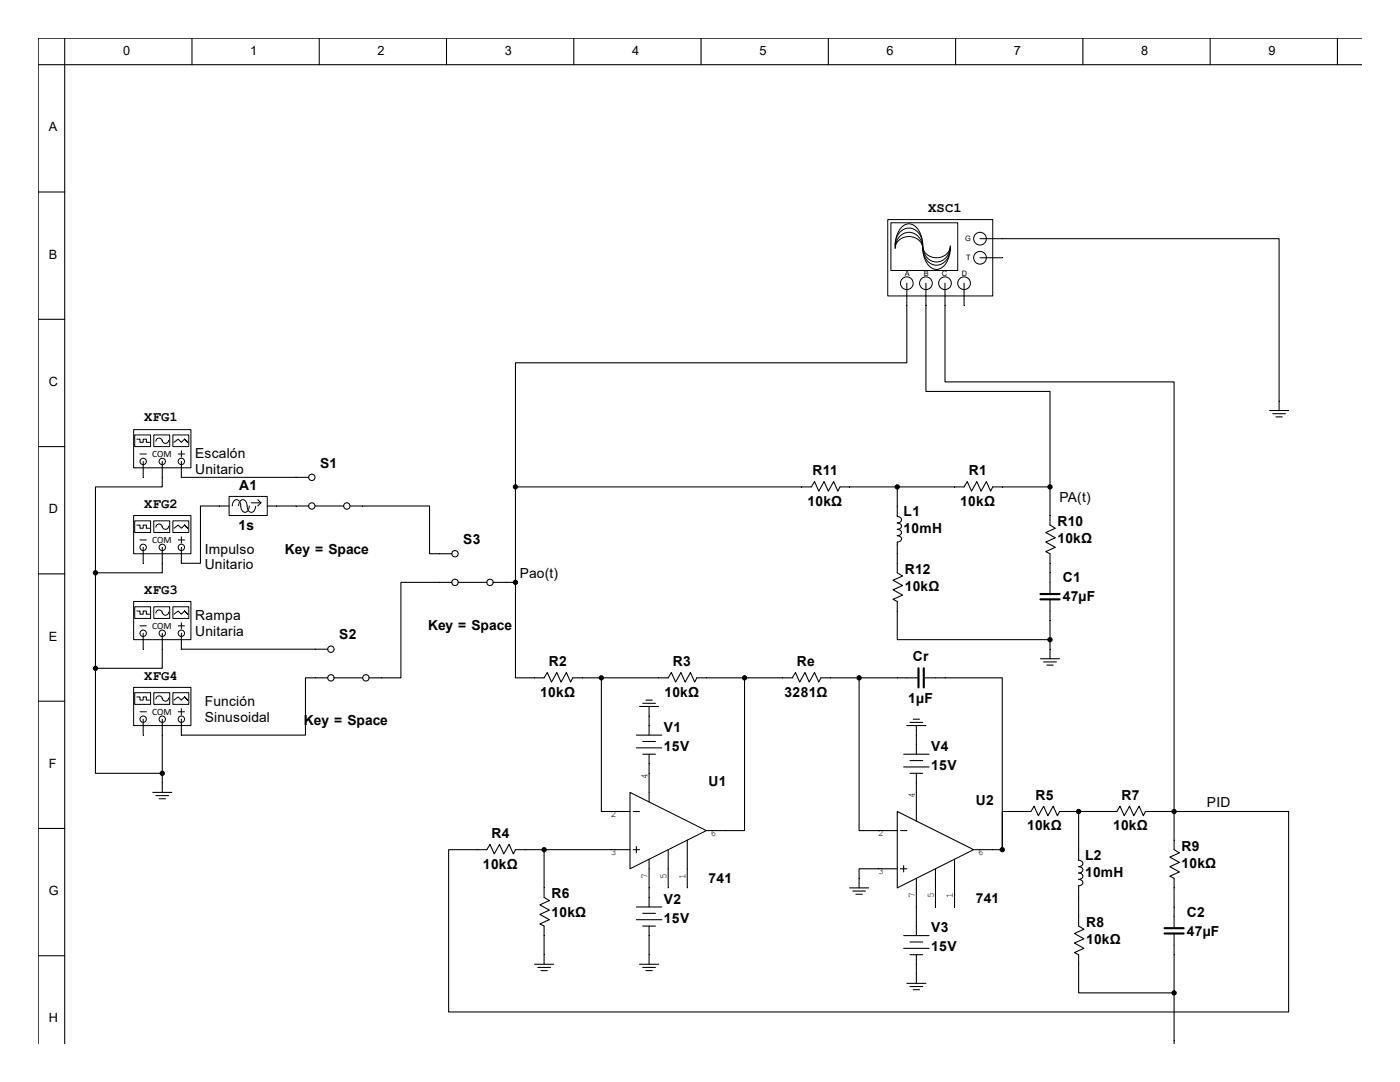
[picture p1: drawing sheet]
<svg xmlns="http://www.w3.org/2000/svg" width="279mm" height="216mm" viewBox="0 0 279 216" stroke-linecap="round" stroke-linejoin="round" font-family="sans-serif">
<g fill="none" stroke="#000" stroke-width=".21">
<path d="M7.6 12.9h264.2M12.9 7.6v200.7M38.3 7.6v5.3M63.7 7.6v5.3M89.1 7.6v5.3M114.5 7.6v5.3M139.9 7.6v5.3M165.3 7.6v5.3M190.7 7.6v5.3M216.1 7.6v5.3M241.5 7.6v5.3M266.9 7.6v5.3"/>
<path d="M271.8 7.6h-264.2v200.7M7.6 38.3h5.3M7.6 63.7h5.3M7.6 89.1h5.3M7.6 114.5h5.3M7.6 139.9h5.3M7.6 165.3h5.3M7.6 190.7h5.3"/>
</g>
<path d="M26.7 85.8h11.4v7.5h-11.4z" fill="#fff"/>
<path d="M26.7 85.7h11.4v7.6h-11.4z" fill="none" stroke="#000" stroke-width=".2"/>
<circle cx="36.2" cy="92.1" r=".64" fill="#fff" stroke="#000" stroke-width=".2"/>
<path d="M36.2 92.1v1.2" fill="none" stroke="#000" stroke-width=".21"/>
<path d="M35.6 90.6h1.2" fill="none" stroke="#000" stroke-width=".2"/>
<circle cx="32.4" cy="92.1" r=".64" fill="#fff" stroke="#000" stroke-width=".2"/>
<path d="M32.4 92.1v1.2" fill="none" stroke="#000" stroke-width=".21"/>
<circle cx="28.6" cy="92.1" r=".64" fill="#fff" stroke="#000" stroke-width=".2"/>
<path d="M27.9 90.6h1.3M36.2 90v1.2" fill="none" stroke="#000" stroke-width=".2"/>
<path d="M28.6 92.1v1.2" fill="none" stroke="#000" stroke-width=".21"/>
<path d="M34.5 86.8h3.2v2.3h-3.2z" fill="#fff"/>
<path d="M34.5 86.8h3.2v2.3h-3.2zM34.7 88.3l.9-.7 .6 .7 .6-.7 .7 .7" fill="none" stroke="#000" stroke-width=".2"/>
<path d="M30.7 86.8h3.2v2.3h-3.2z" fill="#fff"/>
<path d="M30.7 86.8h3.2v2.3h-3.2zM31.1 88.1a.64 .64 0 0 1 .6-.7 .64 .64 0 0 1 .7 .7M32.4 87.8a.64 .64 0 0 0 .6 .7 .64 .64 0 0 0 .7-.7" fill="none" stroke="#000" stroke-width=".2"/>
<path d="M26.9 86.8h3.2v2.3h-3.2z" fill="#fff"/>
<path d="M26.9 86.8h3.2v2.3h-3.2zM27.3 87.6h.6v.7h.7v-.7h.6v.7h.6" fill="none" stroke="#000" stroke-width=".2"/>
<path d="M28.6 93.3v1.9M32.4 93.3v1.9M36.2 93.3v1.9" fill="none" stroke="#000" stroke-width=".21"/>
<path d="M26.7 102.9h11.4v7.6h-11.4z" fill="#fff"/>
<path d="M26.7 102.9h11.4v7.6h-11.4z" fill="none" stroke="#000" stroke-width=".2"/>
<circle cx="36.2" cy="109.2" r=".64" fill="#fff" stroke="#000" stroke-width=".2"/>
<path d="M36.2 109.2v1.3" fill="none" stroke="#000" stroke-width=".21"/>
<path d="M35.6 107.7h1.2" fill="none" stroke="#000" stroke-width=".2"/>
<circle cx="32.4" cy="109.2" r=".64" fill="#fff" stroke="#000" stroke-width=".2"/>
<path d="M32.4 109.2v1.3" fill="none" stroke="#000" stroke-width=".21"/>
<circle cx="28.6" cy="109.2" r=".64" fill="#fff" stroke="#000" stroke-width=".2"/>
<path d="M27.9 107.7h1.3M36.2 107.1v1.3" fill="none" stroke="#000" stroke-width=".2"/>
<path d="M28.6 109.2v1.3" fill="none" stroke="#000" stroke-width=".21"/>
<path d="M34.5 104h3.2v2.3h-3.2z" fill="#fff"/>
<path d="M34.5 103.9h3.2v2.4h-3.2zM34.7 105.4l.9-.6 .6 .6 .6-.6 .7 .6" fill="none" stroke="#000" stroke-width=".2"/>
<path d="M30.7 104h3.2v2.3h-3.2z" fill="#fff"/>
<path d="M30.7 103.9h3.2v2.4h-3.2zM31.1 105.2a.64 .64 0 0 1 .7-.6 .64 .64 0 0 1 .6 .6M32.4 105a.64 .64 0 0 0 .6 .6 .64 .64 0 0 0 .7-.6" fill="none" stroke="#000" stroke-width=".2"/>
<path d="M26.9 104h3.2v2.3h-3.2z" fill="#fff"/>
<path d="M26.9 103.9h3.2v2.4h-3.2zM27.3 104.8h.6v.6h.7v-.6h.6v.6h.6" fill="none" stroke="#000" stroke-width=".2"/>
<path d="M28.6 110.5v1.9M32.4 110.5v1.9M36.2 110.5v1.9" fill="none" stroke="#000" stroke-width=".21"/>
<path d="M26.7 120.1h11.4v7.5h-11.4z" fill="#fff"/>
<path d="M26.7 120h11.4v7.6h-11.4z" fill="none" stroke="#000" stroke-width=".2"/>
<circle cx="36.2" cy="126.4" r=".64" fill="#fff" stroke="#000" stroke-width=".2"/>
<path d="M36.2 126.4v1.2" fill="none" stroke="#000" stroke-width=".21"/>
<path d="M35.6 124.9h1.2" fill="none" stroke="#000" stroke-width=".2"/>
<circle cx="32.4" cy="126.4" r=".64" fill="#fff" stroke="#000" stroke-width=".2"/>
<path d="M32.4 126.4v1.2" fill="none" stroke="#000" stroke-width=".21"/>
<circle cx="28.6" cy="126.4" r=".64" fill="#fff" stroke="#000" stroke-width=".2"/>
<path d="M27.9 124.9h1.3M36.2 124.2v1.3" fill="none" stroke="#000" stroke-width=".2"/>
<path d="M28.6 126.4v1.2" fill="none" stroke="#000" stroke-width=".21"/>
<path d="M34.5 121.1h3.2v2.3h-3.2z" fill="#fff"/>
<path d="M34.5 121.1h3.2v2.3h-3.2zM34.7 122.6l.9-.7 .6 .7 .6-.7 .7 .7" fill="none" stroke="#000" stroke-width=".2"/>
<path d="M30.7 121.1h3.2v2.3h-3.2z" fill="#fff"/>
<path d="M30.7 121.1h3.2v2.3h-3.2zM31.1 122.3a.64 .64 0 0 1 .7-.6 .64 .64 0 0 1 .6 .6M32.4 122.1a.64 .64 0 0 0 .6 .7 .64 .64 0 0 0 .7-.7" fill="none" stroke="#000" stroke-width=".2"/>
<path d="M26.9 121.1h3.2v2.3h-3.2z" fill="#fff"/>
<path d="M26.9 121.1h3.2v2.3h-3.2zM27.3 121.9h.6v.7h.7v-.7h.6v.7h.6" fill="none" stroke="#000" stroke-width=".2"/>
<path d="M28.6 127.6v1.9M32.4 127.6v1.9M36.2 127.6v1.9" fill="none" stroke="#000" stroke-width=".21"/>
<path d="M26.7 137.2h11.4v7.6h-11.4z" fill="#fff"/>
<path d="M26.7 137.2h11.4v7.6h-11.4z" fill="none" stroke="#000" stroke-width=".2"/>
<circle cx="36.2" cy="143.5" r=".64" fill="#fff" stroke="#000" stroke-width=".2"/>
<path d="M36.2 143.5v1.3" fill="none" stroke="#000" stroke-width=".21"/>
<path d="M35.6 142h1.2" fill="none" stroke="#000" stroke-width=".2"/>
<circle cx="32.4" cy="143.5" r=".64" fill="#fff" stroke="#000" stroke-width=".2"/>
<path d="M32.4 143.5v1.3" fill="none" stroke="#000" stroke-width=".21"/>
<circle cx="28.6" cy="143.5" r=".64" fill="#fff" stroke="#000" stroke-width=".2"/>
<path d="M27.9 142h1.3M36.2 141.4v1.3" fill="none" stroke="#000" stroke-width=".2"/>
<path d="M28.6 143.5v1.3" fill="none" stroke="#000" stroke-width=".21"/>
<path d="M34.5 138.3h3.2v2.2h-3.2z" fill="#fff"/>
<path d="M34.5 138.2h3.2v2.3h-3.2zM34.7 139.7l.9-.6 .6 .6 .6-.6 .7 .6" fill="none" stroke="#000" stroke-width=".2"/>
<path d="M30.7 138.3h3.2v2.2h-3.2z" fill="#fff"/>
<path d="M30.7 138.2h3.2v2.3h-3.2zM31.1 139.5a.64 .64 0 0 1 .6-.6 .64 .64 0 0 1 .7 .6M32.4 139.3a.64 .64 0 0 0 .6 .6 .64 .64 0 0 0 .7-.6" fill="none" stroke="#000" stroke-width=".2"/>
<path d="M26.9 138.3h3.2v2.2h-3.2z" fill="#fff"/>
<path d="M45.7 99.1h7.6v3.8h-7.6zM51.4 99.7l.7 .6M46.4 101a.89 .89 0 0 1 .3-1 .89 .89 0 0 1 1-.1l.3 1.1a.89 .89 0 0 0 .4 1 .89 .89 0 0 0 1 0l.3-1M47.6 101a.89 .89 0 0 1 .3-1 .89 .89 0 0 1 1.1-.1l.3 1.1a.89 .89 0 0 0 .3 1 .89 .89 0 0 0 1.1 0l.3-1M50.2 100.3h1.9M52.1 100.3l-.7 .7M26.9 138.2h3.2v2.3h-3.2zM27.3 139.1h.6v.6h.7v-.6h.6v.6h.6" fill="none" stroke="#000" stroke-width=".2"/>
<g fill="none" stroke="#000" stroke-width=".21">
<path d="M59.1 95.2h2.5M190.5 97.2h1.9l.6-1.1 .9 1.9 1-1.9 .9 1.9 1.1-1.9 .8 1.9 .4-.8h1.9M253.4 81.9h3.8M254 82.5h2.5M254.6 83.2h1.3M255.3 80v1.9M43.8 101h1.9M53.3 101h1.9M59.1 101h2.5M62.9 101h5.7M69.8 101h2.6M87.6 116.2h2.6"/>
<path d="M87.6 110.5h2.6M91.4 116.2h5.8M98.4 116.2h2.6M179.1 101v2.1a.66 .66 0 0 1 .8 .6 .66 .66 0 0 1-.8 .7 .66 .66 0 0 1 .8 .6 .66 .66 0 0 1-.8 .6 .66 .66 0 0 1 .8 .7 .66 .66 0 0 1-.8 .6 .66 .66 0 0 1 .8 .6 .66 .66 0 0 1-.8 .7v2.3M62.9 135.3h2.5M62.9 129.5h2.5M66.7 135.3h5.7M73.7 135.3h2.5M128.9 139.7h1.3M207.6 131.4h3.9M208.3 132.1h2.5M208.9 132.7h1.3"/>
<path d="M209.5 129.5v1.9M28.6 144.8v1.9M30.5 158.1h3.8M31.1 158.7h2.6M31.7 159.4h1.3M32.4 144.8v1.9M32.4 156.2v1.9M36.2 144.8v1.9M125.7 158.1l15.3 7.6-15.3 7.7zM127.6 141h3.8M128.3 140.3h2.5M129.5 141v1.9"/>
<path d="M129.5 154.3v5.7M181 144.8h3.8M181.6 144.1h2.5M182.2 143.5h1.3M182.9 144.8v1.9M121.9 169.5h3.8M121.9 161.9h3.8M126.4 169.5h1.2M126.4 161.9h1.2M127 168.9v1.3M129.5 171.4v5.8M133.3 169.5v7.7"/>
<path d="M137.2 167.6v9.6M141 165.7h3.8M169.5 177.2h3.9M170.2 177.8h2.5M170.8 178.4h1.3M171.4 175.3v1.9M106.7 192.4h3.8M107.3 193h2.6M107.9 193.7h1.3M108.6 190.5v1.9M127.6 192.4h3.8M128.3 193h2.5"/>
<path d="M128.9 193.7h1.3M129.5 190.5v1.9M181 196.2h3.8M181.6 196.8h2.5M182.2 197.5h1.3M182.9 194.3v1.9M234.3 207.6v.7"/>
<circle cx="62.2" cy="95.2" r=".64"/>
<circle cx="62.2" cy="101" r=".64"/>
<circle cx="69.2" cy="101" r=".64"/>
<circle cx="90.8" cy="116.2" r=".64"/>
<circle cx="90.8" cy="110.5" r=".64"/>
<circle cx="97.8" cy="116.2" r=".64"/>
<circle cx="66" cy="129.5" r=".64"/>
<circle cx="66" cy="135.3" r=".64"/>
<circle cx="73" cy="135.3" r=".64"/>
</g>
<path d="M47.6 101a.89 .89 0 0 1 .3-1 .89 .89 0 0 1 1.1-.1l.3 1.1a.89 .89 0 0 0 .3 1 .89 .89 0 0 0 1.1 0l.3-1" fill="none" stroke="#fff" stroke-width=".2"/>
<g fill="#000" stroke="#000" stroke-width=".21">
<circle cx="19" cy="114.3" r=".42"/>
<circle cx="19" cy="133.3" r=".42"/>
<circle cx="32.4" cy="154.3" r=".42"/>
</g>
<path d="M177.2 43.9h20.9v15.2h-20.9z" fill="#fff"/>
<path d="M177.2 43.8h20.9v15.3h-20.9z" fill="none" stroke="#000" stroke-width=".2"/>
<circle cx="181" cy="56.5" r="1.27" fill="#fff" stroke="#000" stroke-width=".2"/>
<path d="M181 56.5v2.6" fill="none" stroke="#000" stroke-width=".21"/>
<circle cx="184.8" cy="56.5" r="1.27" fill="#fff" stroke="#000" stroke-width=".2"/>
<path d="M184.8 56.5v2.6" fill="none" stroke="#000" stroke-width=".21"/>
<circle cx="195.6" cy="47.6" r="1.27" fill="#fff" stroke="#000" stroke-width=".2"/>
<path d="M195.6 47.6h2.5" fill="none" stroke="#000" stroke-width=".21"/>
<circle cx="195.6" cy="51.4" r="1.27" fill="#fff" stroke="#000" stroke-width=".2"/>
<path d="M195.6 51.4h2.5" fill="none" stroke="#000" stroke-width=".21"/>
<path d="M177.8 44.5h13.3v9.5h-13.3z" fill="#fff"/>
<path d="M177.8 44.4h13.3v9.6h-13.3zM178.6 49.1a4.6 4.6 0 0 1 2.2-4.3 2.44 2.44 0 0 1 2.9 1.8l.4 1.6v.9" fill="none" stroke="#000" stroke-width=".2"/>
<circle cx="188.6" cy="56.5" r="1.27" fill="#fff" stroke="#000" stroke-width=".2"/>
<path d="M188.6 56.5v2.6" fill="none" stroke="#000" stroke-width=".21"/>
<circle cx="192.4" cy="56.5" r="1.27" fill="#fff" stroke="#000" stroke-width=".2"/>
<g fill="none" stroke="#000" stroke-width=".21">
<path d="M181 59.1v13.3h-78.1v24.8M184.8 59.1v19h24.7v19.1M188.6 59.1v17.1h45.7v85.7M192.4 56.5v4.5M198.1 47.6h57.2v32.4M198.1 51.4h1.9M32.4 95.2v2h-13.4v17.1M36.2 95.2h22.9M102.9 97.2h59l.7-1.1 .8 1.9 1.1-1.9 .8 1.9 1.1-1.9 .8 1.9 .4-.8h22.9M102.9 97.2v19M179.1 97.2v3.8M200 97.2h9.5"/>
<path d="M209.5 97.2v7.6l1.1 .6-1.9 .9 1.9 1-1.9 .9 1.9 1-1.9 .9 .8 .4v7.8M19 114.3v19M32.4 112.4v1.9h-13.4M43.8 101h-3.8v11.4h-3.8M55.2 101h3.9M72.4 101h13.3v9.5h1.9M87.6 116.2h-7.6v19.1h-3.8M101 116.2h1.9M102.9 116.2v19.1h5.7l.6-1.1 .9 1.9 1-1.9 .9 1.9 1-1.9 .9 1.9 .4-.8h19l.7-1.1 .8 1.9 1.1-1.9 .8 1.9 1.1-1.9 .8 1.9 .5-.8h19l.6-1.1 .9 1.9 1.1-1.9 .8 1.9 1.1-1.9 .8 1.9 .4-.8h19.3M179.1 110.5v3.8l1 .6-1.9 .9 1.9 1-1.9 .9 1.9 1-1.9 .9 .9 .4v7.6h30.4M209.5 119.8v9.7M19 133.3v21h13.4"/>
<path d="M32.4 129.5v3.8h-13.4M36.2 129.5h26.7M62.9 135.3h-1.9v11.4h-24.8M120 135.3v26.6h1.9M148.6 135.3v30.4h-3.8M171.4 135.3v30.4h7.7M184.6 135.3h15.4v34.2M32.4 146.7v9.5M127 146.7h5.1M127 149.2h5.1M128.3 148h2.5M128.3 150.5h2.5"/>
<path d="M129.5 142.9v3.8M129.5 150.5v3.8M180.3 150.5h5.1M180.3 153h5.1M181.6 151.8h2.5M181.6 154.3h2.5M182.9 146.7v3.8M182.9 154.3v9.5M108.6 169.5v9.6l1 .6-1.9 .9 1.9 1-1.9 .9 1.9 1-1.9 .9 .9 .4v5.7M129.5 177.2v3.8M179.1 161.9l15.2 7.6-15.2 7.7zM179.1 173.4h-7.7v1.9"/>
<path d="M179.7 173.4h1.3M179.7 165.7h1.3M180.3 172.7v1.3M182.9 175.3v11.4M186.7 173.4v7.6M190.5 171.4v9.6M194.3 169.5h5.7M215.3 161.9v9.8a.66 .66 0 0 1 .8 .6 .66 .66 0 0 1-.8 .6 .66 .66 0 0 1 .8 .7 .66 .66 0 0 1-.8 .6 .66 .66 0 0 1 .8 .6 .66 .66 0 0 1-.8 .7 .66 .66 0 0 1 .8 .6 .66 .66 0 0 1-.8 .6v8.1l1 .6-1.9 .9 1.9 1-1.9 .9 1.9 1-1.9 .9 .9 .4v7.6h19M234.3 161.9h22.9v40h-167.7v-32.4h7.7l.6-1 .8 1.9 1.1-1.9 .8 1.9 1.1-1.9 .8 1.9 .5-.9h19M234.3 161.9h-5.7l-.4 .9-.9-1.9-1 1.9-.9-1.9-1 1.9-.9-1.9-.6 1h-11.4l-.5 .9-.8-1.9-1.1 1.9-.8-1.9-1.1 1.9-.8-1.9-.7 1h-5.7v7.6M234.3 161.9v7.6l1.1 .7-1.9 .8 1.9 1.1-1.9 .8 1.9 1.1-1.9 .8 .8 .5v9.7M127 181h5.1"/>
<path d="M127 183.5h5.1M128.3 182.2h2.5M128.3 184.8h2.5M129.5 184.8v5.7M180.3 186.7h5.1M180.3 189.2h5.1M181.6 188h2.5M181.6 190.5h2.5M182.9 190.5v3.8M234.3 186.5v21.1"/>
</g>
<path d="M178.6 48.9a2.95 2.95 0 0 1 3.4-3.3 3.3 3.3 0 0 1 2.1 3.3M179.7 47.1a2.64 2.64 0 0 1 2.7-.5 2.64 2.64 0 0 1 1.7 2.2v.7a2.79 2.79 0 0 0-2.7-2.3 2.79 2.79 0 0 0-2.8 2.3 3.4 3.4 0 0 1 1.1-2.4zM184.1 49.3a4.6 4.6 0 0 0 2.2 4.4 2.44 2.44 0 0 0 2.9-1.9l.4-1.6 .1-.9M184.1 49.5a2.95 2.95 0 0 0 3.4 3.3 3.3 3.3 0 0 0 2.2-3.3M184.1 49.1a2.84 2.84 0 0 0 2 2.3 2.84 2.84 0 0 0 2.9-.8l.6-1 .1-.5a2.81 2.81 0 0 1-4 2.9 3.2 3.2 0 0 1-1.6-2.9z" fill="none" stroke="#000" stroke-width=".2"/>
<path d="M207.6 119.6h3.9M207.6 118.5h3.9M183.3 133.3v3.9M184.4 133.3v3.9M232.4 185.2h3.8M232.4 186.3h3.8" fill="none" stroke="#000" stroke-width=".42"/>
<g fill="#000" stroke="#000" stroke-width=".21">
<circle cx="102.9" cy="97.2" r=".42"/>
<circle cx="179.1" cy="97.2" r=".42"/>
<circle cx="209.5" cy="97.2" r=".42"/>
<circle cx="102.9" cy="116.2" r=".42"/>
<circle cx="120" cy="135.3" r=".42"/>
<circle cx="148.6" cy="135.3" r=".42"/>
<circle cx="171.4" cy="135.3" r=".42"/>
<circle cx="209.5" cy="127.6" r=".42"/>
<circle cx="108.6" cy="169.5" r=".42"/>
<circle cx="200" cy="169.5" r=".42"/>
<circle cx="215.3" cy="161.9" r=".42"/>
<circle cx="234.3" cy="161.9" r=".42"/>
<circle cx="234.3" cy="198.1" r=".42"/>
</g>
<g font-size="2.8">
<text x="185.2" y="42.3">XSC1</text>
<text x="28.8" y="84">XFG1</text>
<text x="38.9" y="91.4">Escalón</text>
<text x="38.9" y="94.6">Unitario</text>
<text x="63.9" y="93.3">S1</text>
<text x="162.2" y="94.8">R11</text>
<text x="193.3" y="94.8">R1</text>
<text x="28.8" y="101.3">XFG2</text>
<text x="47.7" y="97.7">A1</text>
<text x="161.2" y="100.9">10kΩ</text>
<text x="191.6" y="100.9">10kΩ</text>
<text x="211.5" y="100.1">PA(t)</text>
<text x="47.6" y="105.8">1s</text>
<text x="180.3" y="103">L1</text>
<text x="180.3" y="106.4">10mH</text>
<text x="211" y="104.9">R10</text>
<text x="40.9" y="110.4">Impulso</text>
<text x="40.9" y="113.6">Unitario</text>
<text x="56.9" y="110.4">Key = Space</text>
<text x="92.5" y="108.5">S3</text>
<text x="211" y="108.3">10kΩ</text>
<text x="28.8" y="118.5">XFG3</text>
<text x="103.7" y="115.3">Pao(t)</text>
<text x="180.6" y="114.5">R12</text>
<text x="180.6" y="117.9">10kΩ</text>
<text x="212.1" y="116.2">C1</text>
<text x="212.1" y="120">47µF</text>
<text x="38.9" y="123.8">Rampa</text>
<text x="85.4" y="125.7">Key = Space</text>
<text x="38.9" y="127">Unitaria</text>
<text x="67.7" y="127.6">S2</text>
<text x="182.2" y="131.8">Cr</text>
<text x="28.8" y="135.6">XFG4</text>
<text x="109.5" y="132.9">R2</text>
<text x="134.3" y="132.9">R3</text>
<text x="159" y="132.9">Re</text>
<text x="40.9" y="140.9">Función</text>
<text x="107.8" y="139">10kΩ</text>
<text x="132.6" y="139">10kΩ</text>
<text x="156.6" y="139">3281Ω</text>
<text x="181.3" y="140.3">1µF</text>
<text x="40.9" y="144.1">Sinusoidal</text>
<text x="60.7" y="144.7">Key = Space</text>
<text x="132.5" y="146">V1</text>
<text x="132.5" y="149.8">15V</text>
<text x="185.8" y="149.8">V4</text>
<text x="185.8" y="153.6">15V</text>
<text x="141.4" y="156.8">U1</text>
<text x="194.7" y="160.6">U2</text>
<text x="206.7" y="159.6">R5</text>
<text x="223.8" y="159.6">R7</text>
<text x="240.9" y="161">PID</text>
<text x="98.1" y="167.2">R4</text>
<text x="205" y="165.7">10kΩ</text>
<text x="222.1" y="165.7">10kΩ</text>
<text x="96.4" y="173.3">10kΩ</text>
<text x="216.5" y="171.6">L2</text>
<text x="235.8" y="169.7">R9</text>
<text x="235.8" y="173.1">10kΩ</text>
<text x="110.1" y="179.2">R6</text>
<text x="141.4" y="176.3">741</text>
<text x="216.5" y="175">10mH</text>
<text x="110.1" y="183">10kΩ</text>
<text x="132.5" y="180.3">V2</text>
<text x="132.5" y="184.1">15V</text>
<text x="194.7" y="180.1">741</text>
<text x="216.7" y="185">R8</text>
<text x="236.9" y="183">C2</text>
<text x="185.8" y="186">V3</text>
<text x="185.8" y="189.8">15V</text>
<text x="216.7" y="188.3">10kΩ</text>
<text x="236.9" y="186.9">47µF</text>
</g>
<g font-size="2.5">
<text x="24.6" y="11">0</text>
<text x="50" y="11">1</text>
<text x="75.4" y="11">2</text>
<text x="100.8" y="11">3</text>
<text x="126.2" y="11">4</text>
<text x="151.6" y="11">5</text>
<text x="177" y="11">6</text>
<text x="202.4" y="11">7</text>
<text x="227.8" y="11">8</text>
<text x="253.2" y="11">9</text>
<text x="9.7" y="26.2">A</text>
<text x="9.7" y="51.6">B</text>
<text x="9.7" y="77">C</text>
<text x="9.7" y="102.4">D</text>
<text x="9.7" y="127.8">E</text>
<text x="9.7" y="153.2">F</text>
<text x="9.7" y="178.6">G</text>
<text x="9.7" y="204">H</text>
</g>
<g font-size="1.9">
<text x="30.4" y="91.1">COM</text>
<text x="30.4" y="108.3">COM</text>
<text x="30.4" y="125.4">COM</text>
<text x="30.4" y="142.6">COM</text>
<text x="129.2" y="155.5" transform="rotate(-90 129.2 155.5)">4</text>
<text x="182.5" y="159.3" transform="rotate(-90 182.5 159.3)">4</text>
<text x="121.9" y="163">2</text>
<text x="141.8" y="166.8">6</text>
<text x="175.3" y="166.8">2</text>
<text x="121.9" y="170.6">3</text>
<text x="195.2" y="170.6">6</text>
<text x="129.2" y="175.4" transform="rotate(-90 129.2 175.4)">7</text>
<text x="133" y="175.4" transform="rotate(-90 133 175.4)">5</text>
<text x="136.8" y="175.4" transform="rotate(-90 136.8 175.4)">1</text>
<text x="175.3" y="174.4">3</text>
<text x="182.5" y="179.2" transform="rotate(-90 182.5 179.2)">7</text>
<text x="186.4" y="179.2" transform="rotate(-90 186.4 179.2)">5</text>
<text x="190.2" y="179.2" transform="rotate(-90 190.2 179.2)">1</text>
</g>
<g font-size="1.5">
<text x="192.6" y="48.1">G</text>
<text x="192.8" y="51.9">T</text>
<text x="180.6" y="55.1">A</text>
<text x="184.4" y="55.1">B</text>
<text x="188" y="55.1">C</text>
<text x="192" y="55.1">D</text>
</g>
</svg>
